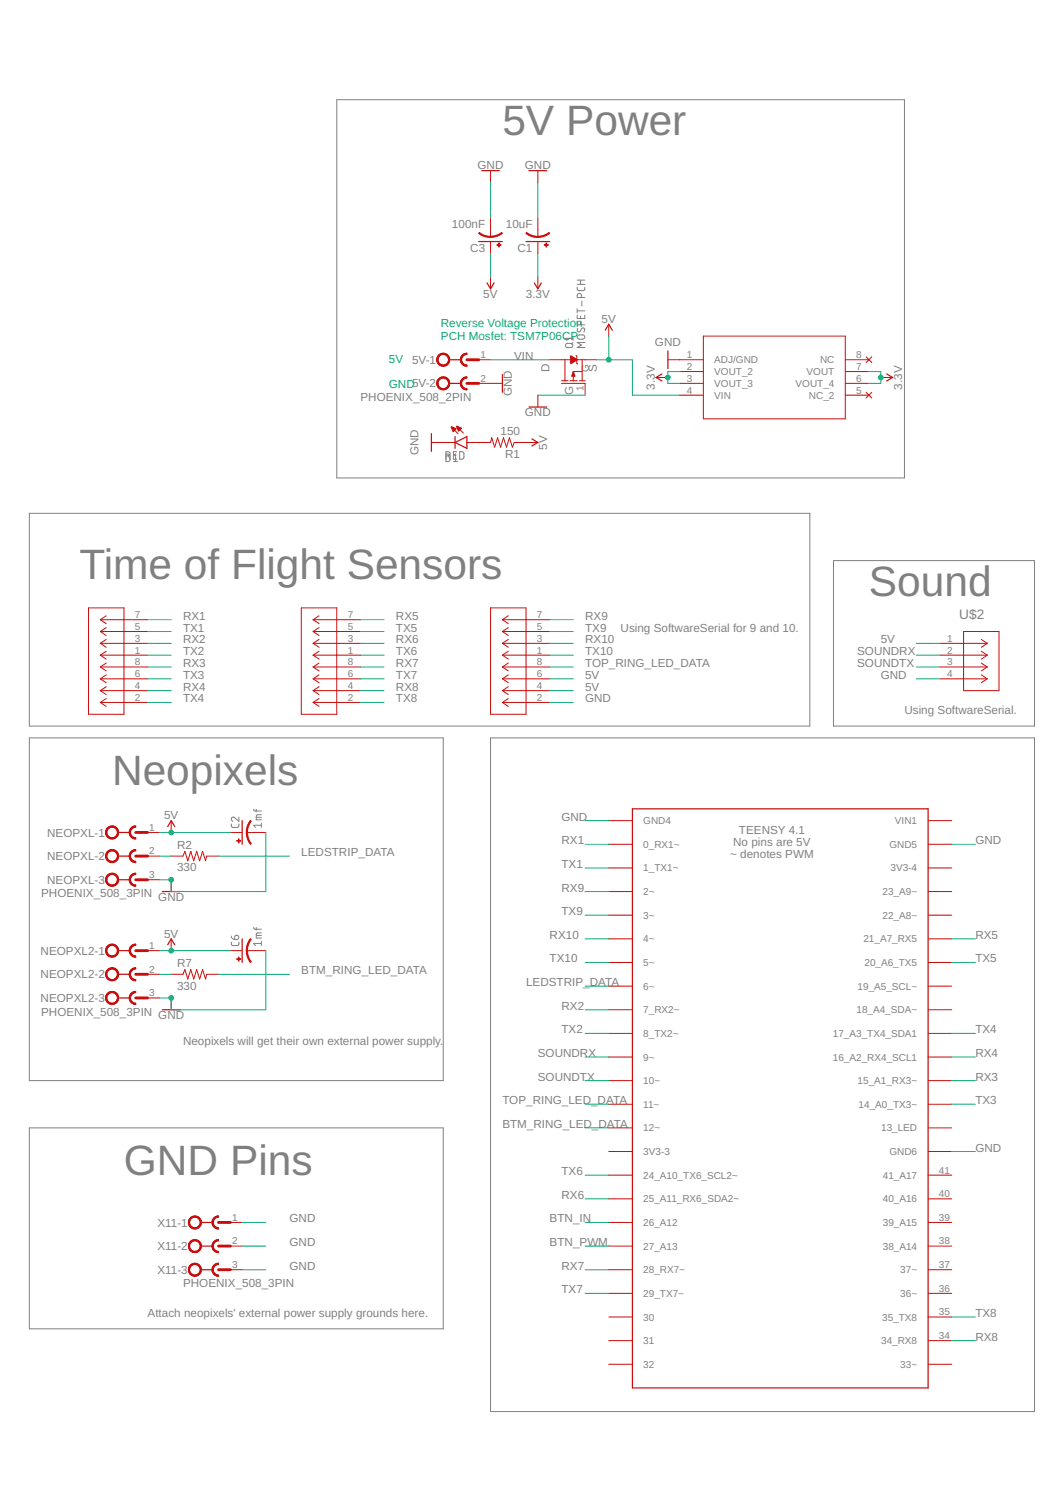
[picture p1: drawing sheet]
<svg xmlns="http://www.w3.org/2000/svg" width="297mm" height="420mm" viewBox="0 0 297 420" stroke-linecap="round" stroke-linejoin="round" font-family="sans-serif">
<g fill="none" stroke="#808080" stroke-width=".28">
<path d="M94 27.9h158.5v105.6h-158.5zM161.1 79.4h2.2M161.1 78.3h2.2M162.1 78.3v1.1M158.1 96.1l1.3-.2a.58 .58 0 0 1 .5 .6 .58 .58 0 0 1-.5 .6l-1.3-.1-.3-.4zM160 95.7l-.5 .5M160 94.5h-2.2l.5 .6M160 93.9v1.2M161.1 80.3l.1 .6 .4 .3h1.4l.2-.3 .1-.6M161.1 89.8v.9h2.2M161.1 86.3v1.1M161.1 88v1h2.2v-1"/>
<path d="M161.1 86.8h2.2M161.3 91.7a.53 .53 0 0 0-.1 .8 .53 .53 0 0 0 .8 0l.4-.7a.53 .53 0 0 1 .8 0 .53 .53 0 0 1-.1 .8l-.1 .2M161.4 93.7l1.3-.1a.59 .59 0 0 1 .5 .5 .59 .59 0 0 1-.5 .6l-1.3-.1-.3-.3zM162.1 88.3v.7M162.1 89.8v.9M162.3 83.1v-.6a.58 .58 0 0 0-.6-.6 .58 .58 0 0 0-.6 .6v.6h2.2M162.4 84.1v1.4M163.3 95.7h-2.2l1.2 .7-1.2 .7h2.2M124.5 126.8l.8 .1 .3 .4v1.2l-.3 .4h-.8v-2.7h.6a.59 .59 0 0 1 .6 .6 .59 .59 0 0 1-.6 .6h-.6M125.2 127.4l.5 .9M126.6 127.1h.7M126.6 128.9h1.2"/>
<path d="M126.6 127.3l.6-.5v2.1M127.5 126.2h-.9v2.1h.9M128.3 126.2h.8l.4 .4v1.3l-.4 .4h-.8zM8.2 143.4h217.9v59.4h-217.9zM232.7 156.6h56.1v46.2h-56.1zM8.2 206.1h115.5v95.8h-115.5zM136.9 206.1h151.9v188.2h-151.9zM64.6 230.2v.6l.4 .3h1.4l.3-.3v-.6M66.7 228.3v1.1l-1.2-1a.59 .59 0 0 0-.9 .2 .59 .59 0 0 0 .4 .8M70.8 226.1l.3 .4 1.9 .1M71.5 226.1v.7M71.5 228.3h1.5"/>
<path d="M73 227.6h-1.1l-.4 .4v1h1.5M73 230.5h-2.2l.5 .6M73 230v1.1M70.8 259.1l.3 .5h1.9M71.5 259.1v.7M64.6 263.2v.7l.4 .3 1.4-.1 .3-.2v-.7M64.6 261.5l.3 .7 .6 .2M65.7 261.4a.6 .6 0 0 1 .9 .2 .6 .6 0 0 1-.5 .8h-.6zM71.5 261.3h1.5M73 260.6h-1.2l-.3 .4v1h1.5M73 263v1.2M73 263.6h-2.2l.5 .6"/>
<path d="M8.2 315.1h115.5v56.1h-115.5z"/>
</g>
<g fill="none" stroke="#c90d0c" stroke-width=".34">
<path d="M134.5 47.7h4.9M147.7 47.7h4.9M133.6 67.5h6.7M136 79l.9 1.7 1-1.7M146.9 67.5h6.6M149.2 79l1 1.7 .9-1.7M169 92.2l.9-1.6 1 1.6M186.5 98v5M125.4 100.5h3.3M125.4 107.1h3.3M140.3 104.6v5M147.7 113.7h4.9"/>
<path d="M184.8 104.5l-1.6 1 1.6 .9M247.5 104.5l1.7 1-1.7 .9M120.4 121.1v5M127 123.6l3.3-1.6v3.3zM127 122v3.3M148.5 122.6l1.7 1-1.7 1M33 232.6h3.3M33 239.2h3.3M46.8 230.9l1-1.6 1 1.6M67.6 229.3v6.6M176.6 226h82.5v161.7h-82.5zM33 245.8h3.3"/>
<path d="M45.3 249.1h5M33 265.6h3.3M33 272.2h3.3M33 278.8h3.3M46.8 263.9l1-1.6 1 1.6M67.6 262.3v6.6M45.3 282.1h5M56 341.5h3.4M56 348.1h3.4M56 354.7h3.4"/>
</g>
<g fill="none" stroke="#c90d0c" stroke-width=".28">
<path d="M136.9 47.7v3.3M150.2 47.7v3.3M136.9 60.9l.1 5.3M136.9 67.5v3.3M136.9 77.4v3.3M150.2 60.9v5.3M150.2 67.5v3.3M150.2 77.4v3.3M160.8 99.3l.2 .2v2l.3 .2M169.9 90.6v3.3M196.4 93.9h39.6v23.1h-39.6zM241.8 99.7l1.6 1.6"/>
<path d="M243.4 99.7l-1.6 1.6M126 119.3l1.9 1.8M127.5 119.1l1.8 1.9M133.6 100.5h3.3M133.6 107.1h6.7M150.2 110.4v3.3M153.5 100.5h5.8M156.7 107.1h6.6v3.3M156.7 106.4h1.9M157.7 100.5v5.9M159.2 106.4h1.9M161.1 100.5h5.5"/>
<path d="M161.7 106.4h1.6M162.5 103.8h-2.5v2.6M162.5 100.5v5.9M183.2 105.5h3.3M186.5 100.5h9.9M189.8 103.8h6.6M189.8 107.1h6.6M189.8 110.4h6.6M236 100.5h6.6M236 103.8h6.6M236 107.1h6.6M236 110.4h6.6"/>
<path d="M241.8 109.6l1.6 1.6M243.4 109.6l-1.6 1.6M245.9 105.5h3.3M120.4 123.6h6.6M130.3 123.6h6.6l.4-1.3 .8 2.6 .8-2.6 .8 2.6 .9-2.6 .8 2.6 .8-2.6 .8 2.6 .6-1.3h6.6M24.7 169.8h9.9v29.7h-9.9zM28 179.7h13.2M28 176.4h13.2M28 173.1h13.2M28 179.7l1.7 1.1M28 176.4l1.7 1.1M28 173.1l1.7 1.1"/>
<path d="M29.7 178.6l-1.7 1.1M29.7 175.3l-1.7 1.1M29.7 172l-1.7 1.1M84.1 169.8h9.9v29.7h-9.9zM87.4 179.7h13.2M87.4 176.4h13.2M87.4 173.1h13.2M87.4 179.7l1.7 1.1M87.4 176.4l1.7 1.1M87.4 173.1l1.7 1.1M89.1 178.6l-1.7 1.1M89.1 175.3l-1.7 1.1"/>
<path d="M89.1 172l-1.7 1.1M136.9 169.8h10v29.7h-10zM140.3 179.7h13.2M140.3 176.4h13.2M140.3 173.1h13.2M140.3 179.7l1.6 1.1M140.3 176.4l1.6 1.1M140.3 173.1l1.6 1.1M141.9 178.6l-1.6 1.1M141.9 175.3l-1.6 1.1M141.9 172l-1.6 1.1M262.4 179.7h13.2"/>
<path d="M269 176.4h9.9v16.5h-9.9zM274 178.6l1.6 1.1M275.6 179.7l-1.6 1.1M28 183h13.2M28 186.3h13.2M28 189.6h13.2M28 192.9h13.2M28 196.2h13.2M28 196.2l1.7 1.1M28 192.9l1.7 1.1M28 189.6l1.7 1.1M28 186.3l1.7 1.1"/>
<path d="M28 183l1.7 1.1M29.7 195.1l-1.7 1.1M29.7 191.8l-1.7 1.1M29.7 188.5l-1.7 1.1M29.7 185.2l-1.7 1.1M29.7 181.9l-1.7 1.1M87.4 183h13.2M87.4 186.3h13.2M87.4 189.6h13.2M87.4 192.9h13.2M87.4 196.2h13.2M87.4 196.2l1.7 1.1"/>
<path d="M87.4 192.9l1.7 1.1M87.4 189.6l1.7 1.1M87.4 186.3l1.7 1.1M87.4 183l1.7 1.1M89.1 195.1l-1.7 1.1M89.1 191.8l-1.7 1.1M89.1 188.5l-1.7 1.1M89.1 185.2l-1.7 1.1M89.1 181.9l-1.7 1.1M140.3 183h13.2M140.3 186.3h13.2M140.3 189.6h13.2"/>
<path d="M140.3 192.9h13.2M140.3 196.2h13.2M140.3 196.2l1.6 1.1M140.3 192.9l1.6 1.1M140.3 189.6l1.6 1.1M140.3 186.3l1.6 1.1M140.3 183l1.6 1.1M141.9 195.1l-1.6 1.1M141.9 191.8l-1.6 1.1M141.9 188.5l-1.6 1.1M141.9 185.2l-1.6 1.1M141.9 181.9l-1.6 1.1"/>
<path d="M262.4 183h13.2M262.4 186.3h13.2M262.4 189.6h13.2M274 181.9l1.6 1.1M274 185.2l1.6 1.1M274 188.5l1.6 1.1M275.6 183l-1.6 1.1M275.6 186.3l-1.6 1.1M275.6 189.6l-1.6 1.1M41.2 232.6h3.3M41.2 239.2h3.3M47.8 239.2h3.3l.5-1.4 .8 2.7 .9-2.7 .8 2.7 .8-2.7 .8 2.7 .9-2.7 .8 2.7 .3-1.3h3.3"/>
<path d="M47.8 229.3v3.3M64.3 232.6h3.3M68.9 232.6h5.3M68.9 232.6h.1M169.9 235.9h6.7M169.9 229.3h6.7M259.1 235.9h6.6M259.1 229.3h6.6M41.2 245.8h3.3M47.8 245.8v3.3M169.9 242.5h6.7M169.9 249.1h6.7"/>
<path d="M169.9 255.7h6.7M259.1 242.5h6.6M259.1 249.1h6.6M259.1 255.7h6.6M41.2 265.6h3.3M41.2 272.2h3.3M41.2 278.8h3.3M47.8 262.3v3.3M47.8 278.8v3.3M47.8 272.2h3.3l.5-1.4 .8 2.7 .9-2.7 .8 2.7 .8-2.7 .8 2.7 .9-2.7 .8 2.7 .3-1.3h3.3M64.3 265.6h3.3M74.2 265.6h-5.2"/>
<path d="M169.9 262.3h6.7M169.9 268.9h6.7M169.9 275.5h6.7M259.1 262.3h6.6M259.1 268.9h6.6M259.1 275.5h6.6M169.9 282.1h6.7M169.9 288.7h6.7M169.9 295.3h6.7M259.1 282.1h6.6M259.1 288.7h6.6M259.1 295.3h6.6"/>
<path d="M169.9 301.9h6.7M169.9 308.5h6.7M169.9 315.1h6.7M259.1 301.9h6.6M259.1 308.5h6.6M259.1 315.1h6.6M169.9 321.7h6.7M169.9 328.3h6.7M169.9 334.9h6.7M259.1 321.7h6.6M259.1 328.3h6.6M259.1 334.9h6.6"/>
<path d="M64.3 341.5h3.3M64.3 348.1h3.3M64.3 354.7h3.3M169.9 341.5h6.7M169.9 348.1h6.7M169.9 354.7h6.7M259.1 341.5h6.6M259.1 348.1h6.6M259.1 354.7h6.6M169.9 361.3h6.7M169.9 367.9h6.7M169.9 374.5h6.7"/>
<path d="M259.1 361.3h6.6M259.1 367.9h6.6M259.1 374.5h6.6M169.9 381.1h6.7M259.1 381.1h6.6"/>
</g>
<g fill="#c90d0c" stroke="#c90d0c" stroke-width=".28">
<path d="M127.4 119.1l1.5 .5-.9 .9z" fill-rule="evenodd"/>
<path d="M126 119.2l1.4 .6-.9 .8z" fill-rule="evenodd"/>
<path d="M122.3 99.4a1.81 1.81 0 0 1 2.9 .1 1.81 1.81 0 0 1-.9 2.7 1.81 1.81 0 0 1-2.4-1.7h.4a1.49 1.49 0 0 1 2.1-1.3 1.49 1.49 0 0 1 .2 2.6 1.49 1.49 0 0 1-2.3-1v-.3h-.4z" fill-rule="evenodd"/>
<path d="M122.3 99.4a1.81 1.81 0 0 1 2.9 .1 1.81 1.81 0 0 1-.9 2.7 1.81 1.81 0 0 1-2.4-1.7h.4a1.49 1.49 0 0 1 2.1-1.3 1.49 1.49 0 0 1 .2 2.6 1.49 1.49 0 0 1-2.3-1v-.3h-.4z" fill-rule="evenodd"/>
<path d="M128.5 100.5h.4l.3 .9 .5 .4 .6 .2v.3a1.82 1.82 0 0 1-1.8-1.8z" fill-rule="evenodd"/>
<path d="M128.9 99.3l.6-.4 .8-.2v.3l-.6 .1-.5 .5-.3 .9h-.4z" fill-rule="evenodd"/>
<path d="M129.1 99.1l1.1-.4h.1v.3a1.48 1.48 0 0 0-1.4 1.5 1.48 1.48 0 0 0 1.4 1.5v.3a1.82 1.82 0 0 1-1.7-1.1 1.82 1.82 0 0 1 .5-2.1z" fill-rule="evenodd"/>
<path d="M122.3 106a1.81 1.81 0 0 1 2.9 .1 1.81 1.81 0 0 1-.9 2.7 1.81 1.81 0 0 1-2.4-1.7h.4a1.49 1.49 0 0 1 2.1-1.2 1.49 1.49 0 0 1 .2 2.5 1.49 1.49 0 0 1-2.3-1v-.3h-.4z" fill-rule="evenodd"/>
<path d="M122.3 106a1.81 1.81 0 0 1 2.9 .1 1.81 1.81 0 0 1-.9 2.7 1.81 1.81 0 0 1-2.4-1.7h.4a1.49 1.49 0 0 1 2.1-1.2 1.49 1.49 0 0 1 .2 2.5 1.49 1.49 0 0 1-2.3-1v-.3h-.4z" fill-rule="evenodd"/>
<path d="M128.5 107.1h.4l.3 .9 .5 .4 .6 .2v.3a1.79 1.79 0 0 1-1.8-1.8z" fill-rule="evenodd"/>
<path d="M128.9 105.9l.6-.4 .8-.2v.3l-.6 .1-.5 .5-.3 .9h-.4z" fill-rule="evenodd"/>
<path d="M129.1 105.7l1.1-.4h.1v.3a1.49 1.49 0 0 0-1.4 1.5 1.49 1.49 0 0 0 1.4 1.5v.3a1.8 1.8 0 0 1-1.7-1.1 1.8 1.8 0 0 1 .5-2.1z" fill-rule="evenodd"/>
<path d="M133.8 64.9l1.5 .8 1.6 .3v.3l-2-.3-1.3-.8z" fill-rule="evenodd"/>
<path d="M136.9 66l1.7-.3 1.4-.8 .3 .3-1.9 .9-1.5 .2z" fill-rule="evenodd"/>
<path d="M147 64.9l1.5 .8 1.7 .3v.3l-2.1-.3-1.3-.8z" fill-rule="evenodd"/>
<path d="M150.2 66l1.6-.3 1.4-.8 .3 .3-1.9 .9-1.4 .2z" fill-rule="evenodd"/>
<path d="M159.3 99.4l1.9 1.1-1.8 1.1z" fill-rule="evenodd"/>
<path d="M160 103.9l.5 1.2h-.9z" fill-rule="evenodd"/>
<path d="M29.9 231.4a1.81 1.81 0 0 1 2.9 .1 1.81 1.81 0 0 1-.9 2.8 1.81 1.81 0 0 1-2.4-1.7h.3a1.49 1.49 0 0 1 2.1-1.4 1.49 1.49 0 0 1 .3 2.5 1.49 1.49 0 0 1-2.4-.8v-.3h-.3z" fill-rule="evenodd"/>
<path d="M29.9 231.4a1.81 1.81 0 0 1 2.9 .1 1.81 1.81 0 0 1-.9 2.8 1.81 1.81 0 0 1-2.4-1.7h.3a1.49 1.49 0 0 1 2.1-1.4 1.49 1.49 0 0 1 .3 2.5 1.49 1.49 0 0 1-2.4-.8v-.3h-.3z" fill-rule="evenodd"/>
<path d="M36.1 232.6h.3l.2 .6 .4 .5 .9 .3v.4a1.79 1.79 0 0 1-1.8-1.8z" fill-rule="evenodd"/>
<path d="M36.5 231.4l.5-.5 .9-.2v.4l-.9 .3-.4 .5-.2 .7h-.3z" fill-rule="evenodd"/>
<path d="M36.7 231.2l1-.5h.2v.4a1.48 1.48 0 0 0-1.5 1.5 1.48 1.48 0 0 0 1.5 1.4v.4a1.82 1.82 0 0 1-1.7-1.2 1.82 1.82 0 0 1 .5-2z" fill-rule="evenodd"/>
<path d="M29.9 238a1.81 1.81 0 0 1 2.9 .1 1.81 1.81 0 0 1-.9 2.8 1.81 1.81 0 0 1-2.4-1.7h.3a1.49 1.49 0 0 1 2.1-1.4 1.49 1.49 0 0 1 .3 2.5 1.49 1.49 0 0 1-2.4-.8v-.3h-.3z" fill-rule="evenodd"/>
<path d="M29.9 238a1.81 1.81 0 0 1 2.9 .1 1.81 1.81 0 0 1-.9 2.8 1.81 1.81 0 0 1-2.4-1.7h.3a1.49 1.49 0 0 1 2.1-1.4 1.49 1.49 0 0 1 .3 2.5 1.49 1.49 0 0 1-2.4-.8v-.3h-.3z" fill-rule="evenodd"/>
<path d="M36.1 239.2h.3l.2 .6 .4 .5 .9 .3v.4a1.79 1.79 0 0 1-1.8-1.8z" fill-rule="evenodd"/>
<path d="M36.5 238l.5-.4 .9-.3v.4l-.9 .3-.4 .5-.2 .7h-.3z" fill-rule="evenodd"/>
<path d="M36.7 237.8l1-.5h.2v.4a1.48 1.48 0 0 0-1.5 1.5 1.48 1.48 0 0 0 1.5 1.4v.4a1.82 1.82 0 0 1-1.7-1.2 1.82 1.82 0 0 1 .5-2z" fill-rule="evenodd"/>
<path d="M29.9 244.6a1.81 1.81 0 0 1 2.9 .1 1.81 1.81 0 0 1-.9 2.8 1.81 1.81 0 0 1-2.4-1.7h.3a1.49 1.49 0 0 1 2.1-1.4 1.49 1.49 0 0 1 .3 2.5 1.49 1.49 0 0 1-2.4-.8v-.3h-.3z" fill-rule="evenodd"/>
<path d="M29.9 244.6a1.81 1.81 0 0 1 2.9 .1 1.81 1.81 0 0 1-.9 2.8 1.81 1.81 0 0 1-2.4-1.7h.3a1.49 1.49 0 0 1 2.1-1.4 1.49 1.49 0 0 1 .3 2.5 1.49 1.49 0 0 1-2.4-.8v-.3h-.3z" fill-rule="evenodd"/>
<path d="M36.1 245.8h.3l.2 .6 .4 .5 .9 .3v.4a1.83 1.83 0 0 1-1.8-1.8z" fill-rule="evenodd"/>
<path d="M36.5 244.6l.5-.4 .9-.3v.4l-.9 .3-.4 .5-.2 .7h-.3z" fill-rule="evenodd"/>
<path d="M36.7 244.4l1-.5h.2v.4a1.48 1.48 0 0 0-1.5 1.5 1.48 1.48 0 0 0 1.5 1.4v.4a1.82 1.82 0 0 1-1.7-1.2 1.82 1.82 0 0 1 .5-2z" fill-rule="evenodd"/>
<path d="M69.9 229.2l.2 .2-.7 1.5-.3 1.7h-.4l.4-2.1z" fill-rule="evenodd"/>
<path d="M68.8 232.6h.3l.3 1.6 .7 1.5-.2 .2-.7-1.3z" fill-rule="evenodd"/>
<path d="M29.9 264.4a1.81 1.81 0 0 1 2.9 .1 1.81 1.81 0 0 1-.9 2.8 1.81 1.81 0 0 1-2.4-1.7h.3a1.49 1.49 0 0 1 2.1-1.4 1.49 1.49 0 0 1 .3 2.5 1.49 1.49 0 0 1-2.4-.8v-.3h-.3z" fill-rule="evenodd"/>
<path d="M29.9 264.4a1.81 1.81 0 0 1 2.9 .1 1.81 1.81 0 0 1-.9 2.8 1.81 1.81 0 0 1-2.4-1.7h.3a1.49 1.49 0 0 1 2.1-1.4 1.49 1.49 0 0 1 .3 2.5 1.49 1.49 0 0 1-2.4-.8v-.3h-.3z" fill-rule="evenodd"/>
<path d="M36.1 265.6h.3l.2 .6 .4 .5 .9 .4v.3a1.83 1.83 0 0 1-1.8-1.8z" fill-rule="evenodd"/>
<path d="M36.5 264.4l.5-.4 .9-.2v.3l-.9 .3-.4 .5-.2 .7h-.3z" fill-rule="evenodd"/>
<path d="M36.7 264.2l1-.4h.2v.3a1.48 1.48 0 0 0-1.5 1.5 1.48 1.48 0 0 0 1.5 1.5v.3a1.82 1.82 0 0 1-1.7-1.2 1.82 1.82 0 0 1 .5-2z" fill-rule="evenodd"/>
<path d="M29.9 271a1.81 1.81 0 0 1 2.9 .1 1.81 1.81 0 0 1-.9 2.8 1.81 1.81 0 0 1-2.4-1.7h.3a1.49 1.49 0 0 1 2.1-1.4 1.49 1.49 0 0 1 .3 2.5 1.49 1.49 0 0 1-2.4-.8v-.3h-.3z" fill-rule="evenodd"/>
<path d="M29.9 271a1.81 1.81 0 0 1 2.9 .1 1.81 1.81 0 0 1-.9 2.8 1.81 1.81 0 0 1-2.4-1.7h.3a1.49 1.49 0 0 1 2.1-1.4 1.49 1.49 0 0 1 .3 2.5 1.49 1.49 0 0 1-2.4-.8v-.3h-.3z" fill-rule="evenodd"/>
<path d="M36.1 272.2h.3l.3 .9 .6 .4 .6 .2v.3a1.79 1.79 0 0 1-1.8-1.8z" fill-rule="evenodd"/>
<path d="M36.5 271l.5-.4 .9-.2v.3l-.6 .1-.6 .5-.3 .9h-.3z" fill-rule="evenodd"/>
<path d="M36.7 270.8l1-.4h.2v.3a1.49 1.49 0 0 0-1.5 1.5 1.49 1.49 0 0 0 1.5 1.5v.3a1.8 1.8 0 0 1-1.7-1.2 1.8 1.8 0 0 1 .5-2z" fill-rule="evenodd"/>
<path d="M29.9 277.6a1.81 1.81 0 0 1 2.9 .1 1.81 1.81 0 0 1-.9 2.8 1.81 1.81 0 0 1-2.4-1.7h.3a1.49 1.49 0 0 1 2.1-1.4 1.49 1.49 0 0 1 .3 2.5 1.49 1.49 0 0 1-2.4-.8v-.3h-.3z" fill-rule="evenodd"/>
<path d="M29.9 277.6a1.81 1.81 0 0 1 2.9 .1 1.81 1.81 0 0 1-.9 2.8 1.81 1.81 0 0 1-2.4-1.7h.3a1.49 1.49 0 0 1 2.1-1.4 1.49 1.49 0 0 1 .3 2.5 1.49 1.49 0 0 1-2.4-.8v-.3h-.3z" fill-rule="evenodd"/>
<path d="M36.1 278.8h.3l.3 .9 .6 .4 .6 .2v.3a1.79 1.79 0 0 1-1.8-1.8z" fill-rule="evenodd"/>
<path d="M36.5 277.6l.5-.4 .9-.2v.3l-.6 .1-.6 .5-.3 .9h-.3z" fill-rule="evenodd"/>
<path d="M36.7 277.4l1-.4h.2v.3a1.49 1.49 0 0 0-1.5 1.5 1.49 1.49 0 0 0 1.5 1.5v.3a1.8 1.8 0 0 1-1.7-1.2 1.8 1.8 0 0 1 .5-2z" fill-rule="evenodd"/>
<path d="M69.9 262.2l.2 .2-.7 1.5-.3 1.7h-.4l.4-2.1z" fill-rule="evenodd"/>
<path d="M68.8 265.6h.3l.3 1.6 .7 1.5-.2 .2-.9-1.9z" fill-rule="evenodd"/>
<path d="M53 340.4a1.81 1.81 0 0 1 2.9 .1 1.81 1.81 0 0 1-.9 2.7 1.81 1.81 0 0 1-2.4-1.7h.3a1.49 1.49 0 0 1 2.1-1.4 1.49 1.49 0 0 1 .3 2.5 1.49 1.49 0 0 1-2.3-.8l-.1-.3h-.3z" fill-rule="evenodd"/>
<path d="M53 340.4a1.81 1.81 0 0 1 2.9 .1 1.81 1.81 0 0 1-.9 2.7 1.81 1.81 0 0 1-2.4-1.7h.3a1.49 1.49 0 0 1 2.1-1.4 1.49 1.49 0 0 1 .3 2.5 1.49 1.49 0 0 1-2.3-.8l-.1-.3h-.3z" fill-rule="evenodd"/>
<path d="M59.2 341.5h.3l.2 .7 .4 .5 .9 .3v.3a1.79 1.79 0 0 1-1.8-1.8z" fill-rule="evenodd"/>
<path d="M59.6 340.4l.6-.5 .8-.2v.3l-.9 .3-.4 .6-.2 .6h-.3z" fill-rule="evenodd"/>
<path d="M59.8 340.1l1-.4h.2v.3a1.48 1.48 0 0 0-1.5 1.5 1.48 1.48 0 0 0 1.5 1.5v.3a1.82 1.82 0 0 1-1.7-1.2 1.82 1.82 0 0 1 .5-2z" fill-rule="evenodd"/>
<path d="M53 347a1.81 1.81 0 0 1 2.9 .1 1.81 1.81 0 0 1-.9 2.7 1.81 1.81 0 0 1-2.4-1.7h.3a1.49 1.49 0 0 1 2.1-1.4 1.49 1.49 0 0 1 .3 2.5 1.49 1.49 0 0 1-2.3-.8l-.1-.3h-.3z" fill-rule="evenodd"/>
<path d="M53 347a1.81 1.81 0 0 1 2.9 .1 1.81 1.81 0 0 1-.9 2.7 1.81 1.81 0 0 1-2.4-1.7h.3a1.49 1.49 0 0 1 2.1-1.4 1.49 1.49 0 0 1 .3 2.5 1.49 1.49 0 0 1-2.3-.8l-.1-.3h-.3z" fill-rule="evenodd"/>
<path d="M59.2 348.1h.3l.2 .7 .4 .5 .9 .3v.3a1.79 1.79 0 0 1-1.8-1.8z" fill-rule="evenodd"/>
<path d="M59.9 346.7l1.1-.4v.3l-.9 .3-.4 .6-.2 .6h-.3l.2-.8z" fill-rule="evenodd"/>
<path d="M59.8 346.8l1-.5h.2v.3a1.48 1.48 0 0 0-1.5 1.5 1.48 1.48 0 0 0 1.5 1.5v.3a1.82 1.82 0 0 1-1.7-1.1 1.82 1.82 0 0 1 .5-2z" fill-rule="evenodd"/>
<path d="M53 353.6a1.81 1.81 0 0 1 2.9 .1 1.81 1.81 0 0 1-.9 2.7 1.81 1.81 0 0 1-2.4-1.7h.3a1.49 1.49 0 0 1 2.1-1.3 1.49 1.49 0 0 1 .3 2.4 1.49 1.49 0 0 1-2.3-.8l-.1-.3h-.3z" fill-rule="evenodd"/>
<path d="M53 353.6a1.81 1.81 0 0 1 2.9 .1 1.81 1.81 0 0 1-.9 2.7 1.81 1.81 0 0 1-2.4-1.7h.3a1.49 1.49 0 0 1 2.1-1.3 1.49 1.49 0 0 1 .3 2.4 1.49 1.49 0 0 1-2.3-.8l-.1-.3h-.3z" fill-rule="evenodd"/>
<path d="M59.2 354.7h.3l.2 .7 .4 .5 .9 .3v.3a1.79 1.79 0 0 1-1.8-1.8z" fill-rule="evenodd"/>
<path d="M59.6 353.5l.6-.4 .8-.2v.3l-.9 .3-.4 .6-.2 .6h-.3z" fill-rule="evenodd"/>
<path d="M59.8 353.4l1-.5h.2v.3a1.48 1.48 0 0 0-1.5 1.5 1.48 1.48 0 0 0 1.5 1.5v.3a1.82 1.82 0 0 1-1.7-1.1 1.82 1.82 0 0 1 .5-2z" fill-rule="evenodd"/>
</g>
<path d="M130.3 100.5h3.3M130.3 107.1h3.3M37.9 232.6h3.3M37.9 239.2h3.3M37.9 245.8h3.3M37.9 265.6h3.3M37.9 272.2h3.3M37.9 278.8h3.3M61 341.5h3.3M61 348.1h3.3M61 354.7h3.3" fill="none" stroke="#c90d0c" stroke-width=".8"/>
<g fill="#c90d0c" stroke="#c90d0c" stroke-width=".28">
<path d="M138.7 68.3h1.2v.2h-1.2z"/>
<path d="M139.2 67.9h.2v1.1h-.2z"/>
<path d="M151.9 68.3h1.2v.2h-1.2z"/>
<path d="M152.4 67.9h.2v1.1h-.2z"/>
<path d="M66.6 234.3h.1v1.2h-.1z"/>
<path d="M66.1 234.8h1.1v.2h-1.1z"/>
<path d="M66.6 267.4h.1v1.1h-.1z"/>
<path d="M66.1 267.8h1.1v.2h-1.1z"/>
</g>
<g fill="none" stroke="#0dab76" stroke-width=".28">
<path d="M136.9 51v9.9M150.2 51v9.9M136.9 70.8v6.6M150.2 70.8v6.6M169.9 93.9v6.6M136.9 100.5h16.6M150.2 110.4h13.1M166.6 100.5h10v9.9h13.2M189.8 103.8h-3.3v3.3h3.3M242.6 103.8h3.3v3.3h-3.3M41.2 179.7h6.6M41.2 176.4h6.6"/>
<path d="M41.2 173.1h6.6M100.6 179.7h6.6M100.6 176.4h6.6M100.6 173.1h6.6M153.5 179.7h6.5M153.5 176.4h6.5M153.5 173.1h6.5M255.8 179.7h6.6M41.2 189.6h6.6M41.2 196.2h6.6M41.2 192.9h6.6M41.2 183h6.6"/>
<path d="M41.2 186.3h6.6M100.6 189.6h6.6M100.6 196.2h6.6M100.6 192.9h6.6M100.6 183h6.6M100.6 186.3h6.6M153.5 189.6h6.5M153.5 196.2h6.5M153.5 192.9h6.5M153.5 183h6.5M153.5 186.3h6.5M255.8 189.6h6.6"/>
<path d="M255.8 183h6.6M255.8 186.3h6.6M44.5 232.6h19.8M44.5 239.2h3.3M61 239.2h19.8M74.2 232.6v16.5h-26.4v-3.3h-3.3M163.3 229.3h6.6M163.3 235.9h6.6M265.7 235.9h6.6M163.3 249.1h6.6M163.3 242.5h6.6M163.3 255.7h6.6"/>
<path d="M44.5 265.6h19.8M44.5 272.2h3.3M61 272.2h19.8M74.2 265.6v16.5h-26.4v-3.3h-3.3M163.3 275.5h6.6M163.3 268.9h6.6M163.3 262.3h6.6M265.7 268.9h6.6M265.7 262.3h6.6M163.3 282.1h6.6M163.3 295.3h6.6M163.3 288.7h6.6"/>
<path d="M265.7 295.3h6.6M265.7 288.7h6.6M163.3 315.1h6.6M163.3 301.9h6.6M163.3 308.5h6.6M265.7 301.9h6.6M265.7 308.5h6.6M163.3 334.9h6.6M163.3 328.3h6.6M265.7 321.7h6.6M67.6 341.5h6.6M67.6 348.1h6.6"/>
<path d="M67.6 354.7h6.6M163.3 341.5h6.6M163.3 348.1h6.6M163.3 354.7h6.6M163.3 361.3h6.6M265.7 374.5h6.6M265.7 367.9h6.6"/>
</g>
<g fill="#0dab76" stroke="#0dab76" stroke-width=".28">
<circle cx="47.8" cy="245.8" r=".66"/>
<circle cx="47.8" cy="278.8" r=".66"/>
<circle cx="169.9" cy="100.5" r=".66"/>
<circle cx="47.8" cy="232.6" r=".66"/>
<circle cx="47.8" cy="265.6" r=".66"/>
<circle cx="186.5" cy="105.5" r=".66"/>
<circle cx="245.9" cy="105.5" r=".66"/>
</g>
<g font-size="11.9" fill="#808080">
<text x="140.2" y="37.8">5V Power</text>
<text x="22.2" y="161.7">Time of Flight Sensors</text>
<text x="242.6" y="166.5">Sound</text>
<text x="31.3" y="219.4">Neopixels</text>
<text x="34.6" y="328.3">GND Pins</text>
</g>
<text font-size="3.8" fill="#808080" x="267.8" y="172.8">U$2</text>
<g font-size="3.3" fill="#808080">
<text x="133.3" y="47.3">GND</text>
<text x="146.5" y="47.3">GND</text>
<text x="126.2" y="63.8">100nF</text>
<text x="141.2" y="63.8">10uF</text>
<text x="131.3" y="70.4">C3</text>
<text x="144.5" y="70.4">C1</text>
<text x="134.9" y="83.3">5V</text>
<text x="146.8" y="83.3">3.3V</text>
<text x="168" y="90.3">5V</text>
<text x="115" y="101.6">5V-1</text>
<text x="143.5" y="100.5">VIN</text>
<text x="182.8" y="96.5">GND</text>
<text x="153.4" y="103.8" transform="rotate(-90 153.4 103.8)">D</text>
<text x="166.7" y="103.8" transform="rotate(-90 166.7 103.8)">S</text>
<text x="100.6" y="112">PHOENIX_508_2PIN</text>
<text x="142.9" y="110.7" transform="rotate(-90 142.9 110.7)">GND</text>
<text x="160.1" y="110.4" transform="rotate(-90 160.1 110.4)">G</text>
<text x="182.8" y="108.8" transform="rotate(-90 182.8 108.8)">3.3V</text>
<text x="251.8" y="108.8" transform="rotate(-90 251.8 108.8)">3.3V</text>
<text x="146.5" y="116.3">GND</text>
<text x="139.7" y="121.6">150</text>
<text x="152.8" y="125.6" transform="rotate(-90 152.8 125.6)">5V</text>
<text x="116.8" y="127.2" transform="rotate(-90 116.8 127.2)">GND</text>
<text x="141" y="127.9">R1</text>
<text x="51.1" y="173.1">RX1</text>
<text x="110.5" y="173.1">RX5</text>
<text x="163.4" y="173.1">RX9</text>
<text x="51.1" y="176.4">TX1</text>
<text x="51.1" y="179.7">RX2</text>
<text x="110.5" y="176.4">TX5</text>
<text x="110.5" y="179.7">RX6</text>
<text x="163.4" y="179.7">RX10</text>
<text x="163.4" y="176.4">TX9</text>
<text x="173.3" y="176.4">Using SoftwareSerial for 9 and 10.</text>
<text x="245.9" y="179.7">5V</text>
<text x="51.1" y="183">TX2</text>
<text x="110.5" y="183">TX6</text>
<text x="163.4" y="183">TX10</text>
<text x="239.3" y="183">SOUNDRX</text>
<text x="51.1" y="186.3">RX3</text>
<text x="51.1" y="189.6">TX3</text>
<text x="110.5" y="186.3">RX7</text>
<text x="110.5" y="189.6">TX7</text>
<text x="163.4" y="189.6">5V</text>
<text x="163.4" y="186.3">TOP_RING_LED_DATA</text>
<text x="239.3" y="186.3">SOUNDTX</text>
<text x="245.9" y="189.6">GND</text>
<text x="51.1" y="192.9">RX4</text>
<text x="51.1" y="196.2">TX4</text>
<text x="110.5" y="192.9">RX8</text>
<text x="110.5" y="196.2">TX8</text>
<text x="163.4" y="196.2">GND</text>
<text x="163.4" y="192.9">5V</text>
<text x="252.5" y="199.5">Using SoftwareSerial.</text>
<text x="13.2" y="233.7">NEOPXL-1</text>
<text x="45.8" y="228.9">5V</text>
<text x="156.7" y="229.3">GND</text>
<text x="206.3" y="232.9">TEENSY 4.1</text>
<text x="49.5" y="237.2">R2</text>
<text x="84.1" y="239.2">LEDSTRIP_DATA</text>
<text x="156.7" y="235.9">RX1</text>
<text x="203.9" y="239.8">~ denotes PWM</text>
<text x="204.7" y="236.3">No pins are 5V</text>
<text x="272.3" y="235.9">GND</text>
<text x="13.2" y="240.3">NEOPXL-2</text>
<text x="49.5" y="243.5">330</text>
<text x="156.7" y="242.5">TX1</text>
<text x="11.5" y="250.7">PHOENIX_508_3PIN</text>
<text x="13.2" y="246.9">NEOPXL-3</text>
<text x="44.2" y="251.7">GND</text>
<text x="156.7" y="249.1">RX9</text>
<text x="156.7" y="255.7">TX9</text>
<text x="45.8" y="261.9">5V</text>
<text x="153.4" y="262.3">RX10</text>
<text x="272.3" y="262.3">RX5</text>
<text x="11.3" y="266.7">NEOPXL2-1</text>
<text x="153.4" y="268.9">TX10</text>
<text x="272.3" y="268.9">TX5</text>
<text x="11.3" y="273.3">NEOPXL2-2</text>
<text x="49.5" y="270.2">R7</text>
<text x="84.1" y="272.2">BTM_RING_LED_DATA</text>
<text x="146.8" y="275.5">LEDSTRIP_DATA</text>
<text x="11.3" y="279.9">NEOPXL2-3</text>
<text x="49.5" y="276.5">330</text>
<text x="11.5" y="283.7">PHOENIX_508_3PIN</text>
<text x="44.2" y="284.7">GND</text>
<text x="156.7" y="282.1">RX2</text>
<text x="51.1" y="292">Neopixels will get their own external power supply.</text>
<text x="156.7" y="288.7">TX2</text>
<text x="272.3" y="288.7">TX4</text>
<text x="150.1" y="295.3">SOUNDRX</text>
<text x="272.3" y="295.3">RX4</text>
<text x="150.1" y="301.9">SOUNDTX</text>
<text x="272.3" y="301.9">RX3</text>
<text x="140.2" y="308.5">TOP_RING_LED_DATA</text>
<text x="272.3" y="308.5">TX3</text>
<text x="140.2" y="315.1">BTM_RING_LED_DATA</text>
<text x="272.3" y="321.7">GND</text>
<text x="156.7" y="328.3">TX6</text>
<text x="156.7" y="334.9">RX6</text>
<text x="80.8" y="341.5">GND</text>
<text x="153.4" y="341.5">BTN_IN</text>
<text x="43.9" y="342.7">X11-1</text>
<text x="43.9" y="349.3">X11-2</text>
<text x="80.8" y="348.1">GND</text>
<text x="153.4" y="348.1">BTN_PWM</text>
<text x="43.9" y="355.9">X11-3</text>
<text x="51.1" y="359.7">PHOENIX_508_3PIN</text>
<text x="80.8" y="354.7">GND</text>
<text x="156.7" y="354.7">RX7</text>
<text x="156.7" y="361.3">TX7</text>
<text x="41.2" y="367.9">Attach neopixels' external power supply grounds here.</text>
<text x="272.3" y="367.9">TX8</text>
<text x="272.3" y="374.5">RX8</text>
</g>
<g font-size="3.3" fill="#0dab76">
<text x="123.1" y="91.4">Reverse Voltage Protection</text>
<text x="123.1" y="94.9">PCH Mosfet: TSM7P06CP</text>
<text x="108.5" y="101.5">5V</text>
<text x="108.5" y="108.4">GND5V-2</text>
</g>
<g font-size="2.8" fill="#808080">
<text x="134.1" y="100">1</text>
<text x="191.8" y="100">1</text>
<text x="199.4" y="101.5">ADJ/GND</text>
<text x="228.9" y="101.5">NC</text>
<text x="239" y="100">8</text>
<text x="134.1" y="106.6">2</text>
<text x="164.3" y="104.1" transform="rotate(-90 164.3 104.1)">G</text>
<text x="191.8" y="103.3">2</text>
<text x="191.8" y="106.6">3</text>
<text x="199.4" y="104.8">VOUT_2</text>
<text x="225.2" y="104.8">VOUT</text>
<text x="239" y="106.6">6</text>
<text x="239" y="103.3">7</text>
<text x="162.9" y="109.1" transform="rotate(-90 162.9 109.1)">1</text>
<text x="191.8" y="109.9">4</text>
<text x="199.4" y="108.1">VOUT_3</text>
<text x="199.4" y="111.4">VIN</text>
<text x="222.1" y="108.1">VOUT_4</text>
<text x="225.8" y="111.4">NC_2</text>
<text x="239" y="109.9">5</text>
<text x="37.6" y="172.7">7</text>
<text x="97.1" y="172.7">7</text>
<text x="149.9" y="172.7">7</text>
<text x="37.6" y="179.3">3</text>
<text x="37.6" y="176">5</text>
<text x="97.1" y="179.3">3</text>
<text x="97.1" y="176">5</text>
<text x="149.9" y="179.3">3</text>
<text x="149.9" y="176">5</text>
<text x="264.4" y="179.3">1</text>
<text x="37.6" y="185.9">8</text>
<text x="37.6" y="182.6">1</text>
<text x="97.1" y="185.9">8</text>
<text x="97.1" y="182.6">1</text>
<text x="149.9" y="185.9">8</text>
<text x="149.9" y="182.6">1</text>
<text x="264.4" y="182.6">2</text>
<text x="264.4" y="185.9">3</text>
<text x="37.6" y="189.2">6</text>
<text x="97.1" y="189.2">6</text>
<text x="149.9" y="189.2">6</text>
<text x="264.4" y="189.2">4</text>
<text x="37.6" y="195.8">2</text>
<text x="37.6" y="192.5">4</text>
<text x="97.1" y="195.8">2</text>
<text x="97.1" y="192.5">4</text>
<text x="149.9" y="195.8">2</text>
<text x="149.9" y="192.5">4</text>
<text x="41.7" y="232.1">1</text>
<text x="179.6" y="230.2">GND4</text>
<text x="249.9" y="230.3">VIN1</text>
<text x="41.7" y="238.7">2</text>
<text x="179.6" y="236.8">0_RX1~</text>
<text x="248.3" y="236.9">GND5</text>
<text x="41.7" y="245.3">3</text>
<text x="179.6" y="243.5">1_TX1~</text>
<text x="248.6" y="243.5">3V3-4</text>
<text x="179.6" y="250.1">2~</text>
<text x="246.4" y="250.1">23_A9~</text>
<text x="179.6" y="256.7">3~</text>
<text x="246.4" y="256.7">22_A8~</text>
<text x="179.6" y="263.3">4~</text>
<text x="241" y="263.3">21_A7_RX5</text>
<text x="41.7" y="265.1">1</text>
<text x="179.6" y="269.9">5~</text>
<text x="241.3" y="269.9">20_A6_TX5</text>
<text x="41.7" y="271.7">2</text>
<text x="41.7" y="278.3">3</text>
<text x="179.6" y="276.5">6~</text>
<text x="239.4" y="276.5">19_A5_SCL~</text>
<text x="179.6" y="283.1">7_RX2~</text>
<text x="239.1" y="283.1">18_A4_SDA~</text>
<text x="179.6" y="289.7">8_TX2~</text>
<text x="232.5" y="289.7">17_A3_TX4_SDA1</text>
<text x="179.6" y="296.3">9~</text>
<text x="232.5" y="296.3">16_A2_RX4_SCL1</text>
<text x="179.6" y="302.9">10~</text>
<text x="239.4" y="302.9">15_A1_RX3~</text>
<text x="179.6" y="309.5">11~</text>
<text x="239.7" y="309.5">14_A0_TX3~</text>
<text x="179.6" y="316.1">12~</text>
<text x="246" y="316.1">13_LED</text>
<text x="179.6" y="322.7">3V3-3</text>
<text x="248.3" y="322.7">GND6</text>
<text x="179.6" y="329.3">24_A10_TX6_SCL2~</text>
<text x="246.5" y="329.3">41_A17</text>
<text x="262.1" y="327.8">41</text>
<text x="179.6" y="335.9">25_A11_RX6_SDA2~</text>
<text x="246.5" y="335.9">40_A16</text>
<text x="262.1" y="334.4">40</text>
<text x="64.8" y="341">1</text>
<text x="262.1" y="341">39</text>
<text x="64.8" y="347.6">2</text>
<text x="179.6" y="342.5">26_A12</text>
<text x="246.5" y="342.5">39_A15</text>
<text x="262.1" y="347.6">38</text>
<text x="179.6" y="349.1">27_A13</text>
<text x="246.5" y="349.1">38_A14</text>
<text x="64.8" y="354.3">3</text>
<text x="179.6" y="355.7">28_RX7~</text>
<text x="251.3" y="355.7">37~</text>
<text x="262.1" y="354.3">37</text>
<text x="179.6" y="362.3">29_TX7~</text>
<text x="251.3" y="362.3">36~</text>
<text x="262.1" y="360.9">36</text>
<text x="179.6" y="368.9">30</text>
<text x="246.3" y="368.9">35_TX8</text>
<text x="262.1" y="367.5">35</text>
<text x="179.6" y="375.5">31</text>
<text x="246" y="375.5">34_RX8</text>
<text x="262.1" y="374.1">34</text>
<text x="179.6" y="382.1">32</text>
<text x="251.3" y="382.1">33~</text>
</g>
</svg>
